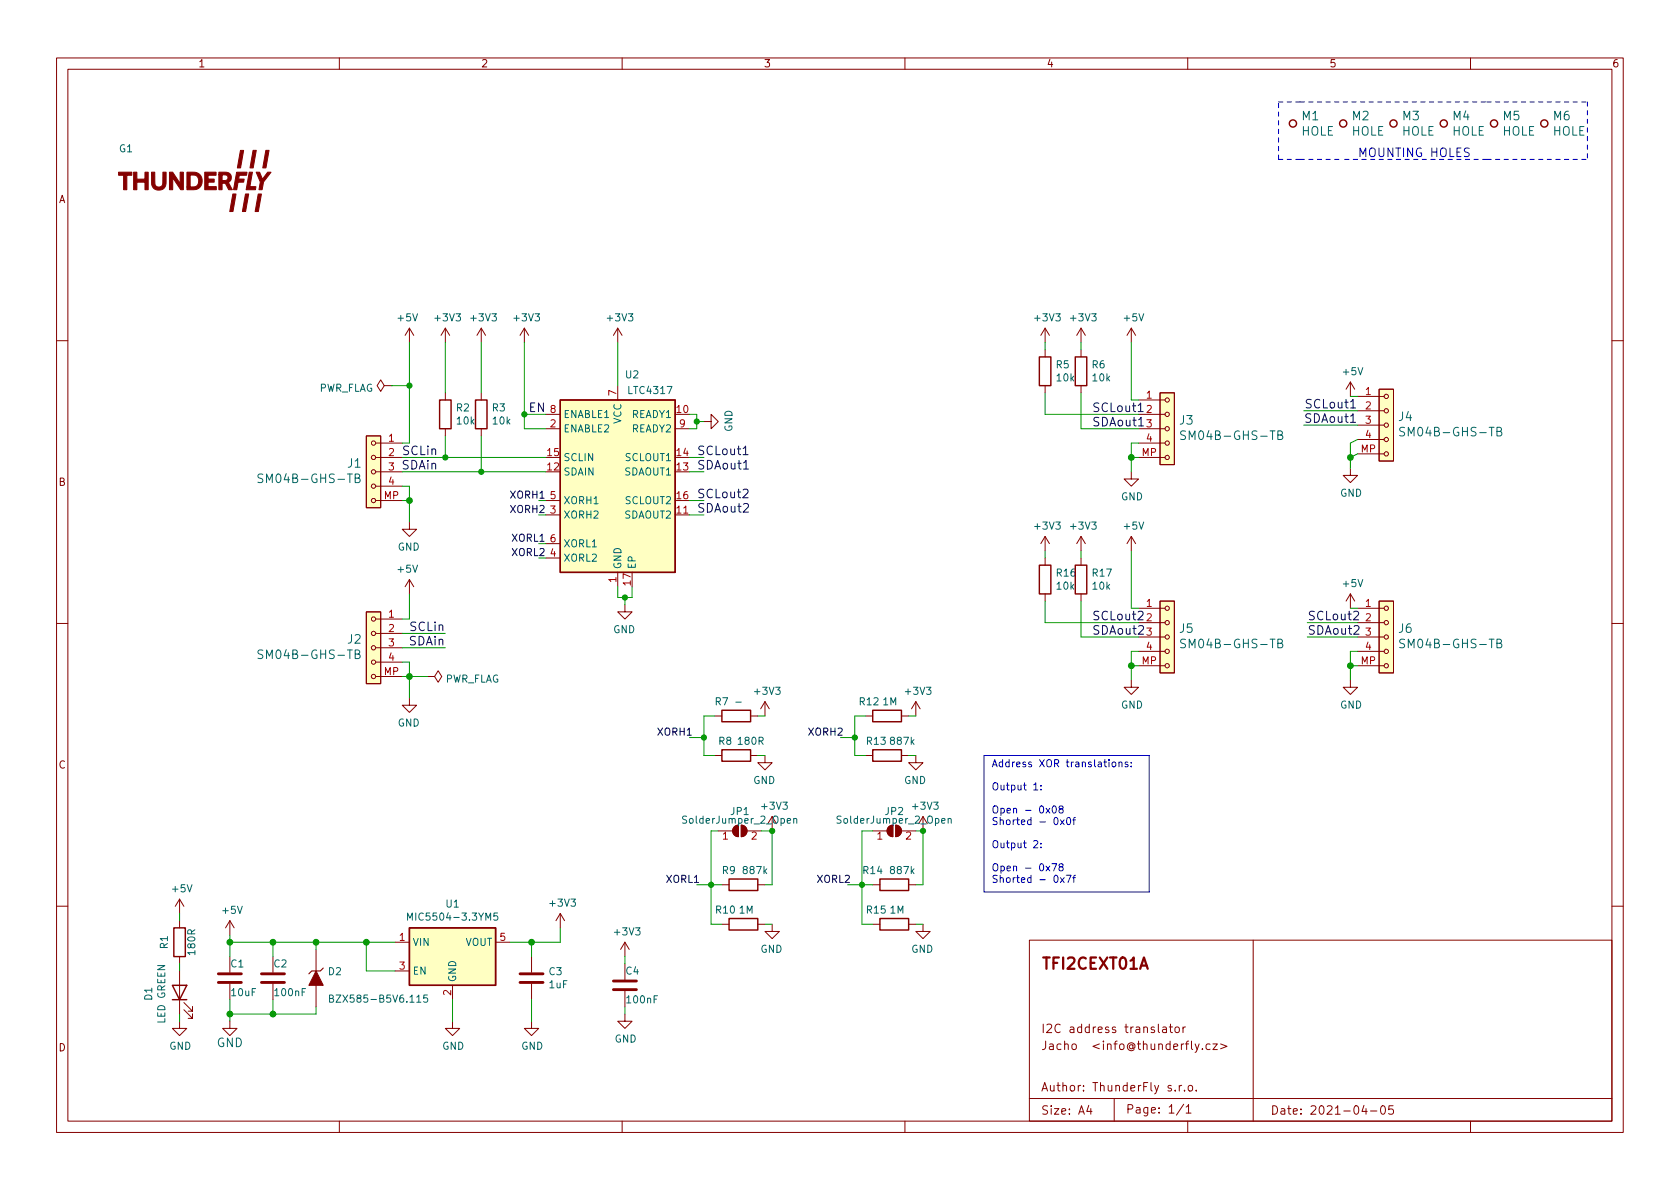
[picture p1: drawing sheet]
<svg xmlns="http://www.w3.org/2000/svg" width="297mm" height="210mm" viewBox="0 0 297 210" stroke-linecap="round" stroke-linejoin="round" font-family="sans-serif">
<g fill="none" stroke="#840000" stroke-width=".18">
<path d="M10 10.2h277v190.1h-277zM12 12.2h273v186.1h-273zM60 10.2v2M110 10.2v2M160 10.2v2M210 10.2v2M260 10.2v2M72.4 58l.8 1.3M72.4 58v2.6M72.4 58l-.8 1.3M78.7 58l-.7 1.3M78.7 58v2.6"/>
<path d="M78.7 58l.8 1.3M85.1 58l-.8 1.3M85.1 58v2.6M85.1 58l.8 1.3M92.7 58l-.8 1.3M92.7 58v2.6M92.7 58l.8 1.3M109.2 58l-.7 1.3M109.2 58v2.6M109.2 58l.8 1.3M184.8 58l-.8 1.3M184.8 58v2.6"/>
<path d="M184.8 58l.7 1.3M191.1 58l-.7 1.3M191.1 58v2.6M191.1 58l.8 1.3M200 58l-.7 1.3M200 58v2.6M200 58l.8 1.3M10 60.2h2M64.8 77.1h2.5v12.7h-2.5zM66.4 78.4h4.7M67.9 68.2l-.6-1-.6 1 .6 1 .6-1h1.3M69.2 68.2h.1"/>
<path d="M78.7 69.5v1.2M78.7 75.8v1.3M85.1 69.5v1.2M85.1 75.8v1.3M96.5 75.8h2.6M96.5 73.3h2.6M109.2 68.2v2.5M119.4 75.8h2.5M124.5 74.5h1.2v-1.2l1.3 1.2-1.3 1.3v-1.3M184.8 61.8v1.3M184.8 68.2v1.3M191.1 61.8v1.3"/>
<path d="M191.1 68.2v1.3M201.3 78.4h4.7M201.3 75.8h4.7M201.3 73.3h4.7M201.3 70.7h4.7M205.1 69.5h2.5v12.7h-2.5zM238.8 67.6v2.5M238.8 67.6l-.8 1.2M238.8 67.6l.7 1.2M240 77.7h4.7M240 75.2h4.7M240 72.6h4.7"/>
<path d="M240 70.1h4.7M243.8 68.8h2.6v12.7h-2.6zM285 60.2h2M66.4 88.5h4.7M66.4 86h4.7M66.4 83.4h4.7M66.4 80.9h4.7M72.4 92.3v1.3h-1.3l1.3 1.3 1.3-1.3h-1.3M96.5 88.5h2.6M96.5 91.1h2.6M96.5 98.7h2.6M96.5 96.1h2.6"/>
<path d="M119.4 91.1h2.5M184.8 94.9v2.5M184.8 98.7v1.2M184.8 94.9l-.8 1.2M184.8 94.9l.7 1.2M191.1 94.9v2.5M191.1 98.7v1.2M191.1 94.9l-.7 1.2M191.1 94.9l.8 1.2M200 83.4v1.3h1.3l-1.3 1.3-1.2-1.3h1.2M200 94.9v2.5M200 94.9l-.7 1.2"/>
<path d="M200 94.9l.8 1.2M201.3 80.9h4.7M238.8 82.8v1.3h1.2l-1.2 1.2-1.3-1.2h1.3M240 80.3h4.7M10 110.2h2M64.8 108.2h2.5v12.7h-2.5zM66.4 119.6h4.7M66.4 117.1h4.7M66.4 114.5h4.7M66.4 112h4.7M66.4 109.5h4.7M72.4 102.5v2.5"/>
<path d="M72.4 102.5l.8 1.3M72.4 102.5l-.8 1.3M75.6 119.6h1.2l.7-1 .6 1-.6 1-.7-1M75.6 119.6h.1M109.2 101.2v2.6M110.5 106.9v1.3h-1.3l1.3 1.3 1.3-1.3h-1.3M184.8 105v1.3M191.1 105v1.3M201.3 117.7h4.7M201.3 115.2h4.7M201.3 112.6h4.7M201.3 110.1h4.7"/>
<path d="M201.3 107.6h4.7M205.1 106.3h2.5v12.7h-2.5zM238.8 105l-.8 1.3M238.8 105v2.6M238.8 105l.7 1.3M240 117.7h4.7M240 115.2h4.7M240 112.6h4.7M240 110.1h4.7M240 107.6h4.7M243.8 106.3h2.6v12.7h-2.6zM285 110.2h2"/>
<path d="M72.4 123.4v1.3h-1.3l1.3 1.3 1.3-1.3h-1.3M126.4 126.6h1.2M126.4 133.6h1.2M132.7 126.6h1.3M132.7 133.6h1.3M135.3 133.6v1.3h-1.3l1.3 1.2 1.2-1.2h-1.2M135.3 124.1l-.8 1.2M135.3 124.1v2.5M135.3 124.1l.7 1.2M153 126.6h1.3M153 133.6h1.3M159.4 126.6h1.3"/>
<path d="M159.4 133.6h1.3M161.9 133.6v1.3h-1.2l1.2 1.2 1.3-1.2h-1.3M161.9 124.1l-.7 1.2M161.9 124.1v2.5M161.9 124.1l.8 1.2M200 120.3v1.2h1.3l-1.3 1.3-1.2-1.3h1.2M238.8 120.3v1.2h1.2l-1.2 1.3-1.3-1.3h1.3M31.7 159l-.7 1.3M31.7 159v2.5M31.7 159l.8 1.3M127 146.9h2.5M127.6 156.5h1.3"/>
<path d="M129.8 146.2l.8-.3v2a1.02 1.02 0 0 1-1-.6 1.02 1.02 0 0 1 .2-1.1zM131.1 145.9a1.02 1.02 0 0 1 1 1 1.02 1.02 0 0 1-1 1zM132.1 146.9h2.5M134 156.5h1.3M136.5 144.4v2.5M154.3 156.5h1.3M154.3 146.9h2.5M157.1 146.2l.8-.3v2a1.02 1.02 0 0 1-1-.6 1.02 1.02 0 0 1 .2-1.1zM158.4 145.9a1.02 1.02 0 0 1 1 1 1.02 1.02 0 0 1-1 1zM159.4 146.9h2.5M160.7 156.5h1.2M163.2 144.4v2.5"/>
<path d="M10 160.2h2M31.7 162.8v1.3M31.7 169.2v1.2M31.7 171.7v7.6M32.5 178.6l1.5 1.5v-.8v.8h-.7M32.5 177.3l1.5 1.5v-.8v.8h-.7M40.6 162.8l-.7 1.3M40.6 162.8v2.5M40.6 169.2v2.8M40.6 174v2.8M40.6 162.8l.8 1.3M48.3 169.2v2.8"/>
<path d="M48.3 174v2.8M55.9 167.9v3.8M55.9 174.2v3.8M69.8 166.6h2.6M69.8 171.7h2.6M80 174.2v2.6M87.6 166.6h2.6M94 169.2v2.8M94 174v2.8M99.1 161.5l-.8 1.3M99.1 161.5v2.6M99.1 161.5l.7 1.3"/>
<path d="M110.5 179.3v1.3h1.3l-1.3 1.3-1.3-1.3h1.3M110.5 166.6v2.6M110.5 170.4v2.8M110.5 175.3v2.7M110.5 166.6l-.8 1.3M110.5 166.6l.8 1.3M127.6 163.4h1.3M134 163.4h1.3M136.5 163.4v1.3h-1.2l1.2 1.3 1.3-1.3h-1.3M154.3 163.4h1.3M160.7 163.4h1.2M163.2 163.4v1.3h-1.3l1.3 1.3 1.3-1.3h-1.3"/>
<path d="M182 166.3h103v32h-103zM221.6 166.3v32M285 160.2h2M31.7 180.6v1.3h1.3l-1.3 1.2-1.2-1.2h1.2M40.6 180.6v1.3h1.3l-1.3 1.2-1.2-1.2h1.2M60 198.3v2M80 180.6v1.3h1.3l-1.3 1.2-1.3-1.2h1.3M94 180.6v1.3h1.2l-1.2 1.2-1.3-1.2h1.3M110 198.3v2M160 198.3v2M182 194.3h103M192.5 195.5l-.4 1h1"/>
<path d="M192.9 196v1M197 194.3v4M205.6 181.7h.6v.9M206.2 182h-.5a.29 .29 0 0 0-.2 .3 .29 .29 0 0 0 .2 .3l.5-.1M206.7 181.6h.6M207 181.1v1.3l.3 .2M207.8 192.8v.1M207.8 181.7l.2-.1 .5 .1v.6l-.1 .2-.4 .1-.2-.1zM208.5 191.9v1M208.9 191.9l-.3 .1-.1 .2M209.2 181.6v1M209.3 195.3l-1.3 1.9"/>
<path d="M209.4 192.8v.1M209.6 181.6l-.3 .1-.1 .2M209.7 195.8l.4-.5v1.5M209.7 196.8h.9M210 198.3v2M210.2 192l.4-.1 .3 .3v.4l-.3 .3h-.4l-.1-.3v-.4zM211.3 184.6l.4 1M211.5 192.8v.1M212 184.6l-.5 1.4-.2 .1M212.6 185.5v.1M214 184.7l-.5-.1-.3 .3v.4l.2 .2h.6M214.5 184.6h.7l-.7 1h.7"/>
<path d="M215.8 184.6l1.2 .4-1.2 .5M241.2 195.5l-.4 1h.9M241.5 196v1M242.3 196.5h1.2M244.3 195.6l.2-.1a.81 .81 0 0 1 .5 .7 .81 .81 0 0 1-.3 .8h-.1a.81 .81 0 0 1-.6-.6 .81 .81 0 0 1 .3-.8zM246.3 195.5h-.7l-.1 .7 .2-.1 .5 .1 .2 .2-.1 .5-.2 .1-.6-.1M260 198.3v2"/>
<circle cx="66" cy="78.4" r=".38"/>
<circle cx="206.4" cy="70.7" r=".38"/>
<circle cx="206.4" cy="73.3" r=".38"/>
<circle cx="206.4" cy="78.4" r=".38"/>
<circle cx="206.4" cy="75.8" r=".38"/>
<circle cx="245.1" cy="72.6" r=".38"/>
<circle cx="245.1" cy="77.7" r=".38"/>
<circle cx="245.1" cy="70.1" r=".38"/>
<circle cx="245.1" cy="75.2" r=".38"/>
<circle cx="66" cy="88.5" r=".38"/>
<circle cx="66" cy="83.4" r=".38"/>
<circle cx="66" cy="86" r=".38"/>
<circle cx="66" cy="80.9" r=".38"/>
<circle cx="206.4" cy="80.9" r=".38"/>
<circle cx="245.1" cy="80.3" r=".38"/>
<circle cx="66" cy="114.5" r=".38"/>
<circle cx="66" cy="112" r=".38"/>
<circle cx="66" cy="109.5" r=".38"/>
<circle cx="66" cy="119.6" r=".38"/>
<circle cx="66" cy="117.1" r=".38"/>
<circle cx="206.4" cy="112.6" r=".38"/>
<circle cx="206.4" cy="115.2" r=".38"/>
<circle cx="206.4" cy="110.1" r=".38"/>
<circle cx="206.4" cy="117.7" r=".38"/>
<circle cx="206.4" cy="107.6" r=".38"/>
<circle cx="245.1" cy="117.7" r=".38"/>
<circle cx="245.1" cy="115.2" r=".38"/>
<circle cx="245.1" cy="110.1" r=".38"/>
<circle cx="245.1" cy="107.6" r=".38"/>
<circle cx="245.1" cy="112.6" r=".38"/>
</g>
<g fill="none" stroke="#840000" stroke-width=".25">
<path d="M77.7 70.7h2.1v5.1h-2.1zM84.1 70.7h2v5.1h-2zM99.1 70.7h20.3v30.5h-20.3zM183.8 63.1h2v5.1h-2zM190.1 63.1h2.1v5.1h-2.1zM183.8 99.9h2v5.1h-2zM190.1 99.9h2.1v5.1h-2.1zM127.6 125.6h5.1v2h-5.1zM127.6 132.6h5.1v2h-5.1zM154.3 132.6h5.1v2h-5.1zM154.3 125.6h5.1v2h-5.1zM128.9 155.4h5.1v2.1h-5.1z"/>
<path d="M155.6 155.4h5.1v2.1h-5.1zM30.5 174.2h2.5l-1.3 2.6zM30.5 176.8h2.5M30.7 164.1h2.1v5.1h-2.1zM72.4 164.1h15.2v10.1h-15.2zM128.9 162.4h5.1v2.1h-5.1zM155.6 162.4h5.1v2.1h-5.1z"/>
<circle cx="228.6" cy="21.8" r=".63"/>
<circle cx="237.5" cy="21.8" r=".63"/>
<circle cx="246.4" cy="21.8" r=".63"/>
<circle cx="255.3" cy="21.8" r=".63"/>
<circle cx="264.2" cy="21.8" r=".63"/>
<circle cx="273" cy="21.8" r=".63"/>
</g>
<g fill="#ffffc2" stroke="#ffffc2" stroke-width=".18">
<path d="M64.8 77.1h2.5v12.7h-2.5z"/>
<path d="M64.8 108.2h2.5v12.7h-2.5z"/>
<path d="M72.4 164.1h15.2v10.1h-15.2z"/>
<path d="M243.8 68.8h2.6v12.7h-2.6z"/>
<path d="M205.1 106.3h2.5v12.7h-2.5z"/>
<path d="M205.1 69.5h2.5v12.7h-2.5z"/>
<path d="M243.8 106.3h2.6v12.7h-2.6z"/>
<path d="M99.1 70.7h20.3v30.5h-20.3z"/>
</g>
<g fill="none" stroke="#006464" stroke-width=".18">
<path d="M209.6 76.3l-.6-.1-.3 .3 .2 .4 .6 .2v.5l-.2 .1-.6-.1M225.9 76.9h.7l.1-.3-.1-.3-.7-.1v1.5h.6l.3-.3a.4 .4 0 0 0-.4-.5M248.3 75.6h-.5l-.3 .3 .1 .3 .7 .3v.4l-.2 .2-.6-.1M264.7 76.3h.5l.2-.2 .1-.2-.2-.3h-.6v1.5h.6l.2-.3a.4 .4 0 0 0-.3-.5M46.5 83.9l-.6-.1-.2 .2v.4l.6 .3 .2 .4-.3 .2h-.6M62.8 84.5h.5l.2-.1 .1-.3-.1-.2-.7-.1v1.5h.6l.3-.2a.4 .4 0 0 0-.4-.6M46.5 115l-.6-.1-.2 .2v.4l.6 .3 .2 .4-.3 .3-.6-.1M62.8 115.7h.5l.2-.2 .1-.3-.1-.2-.7-.1v1.6h.6l.3-.3a.4 .4 0 0 0-.4-.5M209.6 113.1l-.6-.1-.3 .3 .2 .4 .6 .3v.4l-.2 .2-.6-.1M225.9 113.8l.7-.1 .1-.2-.1-.4-.7-.1v1.6h.6l.3-.3a.4 .4 0 0 0-.4-.5M248.3 113.1l-.5-.1-.3 .3 .1 .4 .7 .3v.4l-.2 .2-.6-.1M264.7 113.8h.5l.2-.2 .1-.3-.2-.2-.6-.1v1.6h.6l.2-.3a.4 .4 0 0 0-.3-.5"/>
<path d="M140.3 144.9l.2-.2 .3 .1 .1 .8M140.3 144.7v.9M167.6 144.9l.2-.2 .3 .1 .1 .8M167.6 144.7v.9M58.3 176.6l.5-.1 .1-.2v-.2l-.6-.1v1.2h.5l.1-.1 .1-.3-.3-.2M72.1 162.7v-1.2l.4 .9 .4-.9v1.2M75.6 176h-.6l-.1 .6 .2-.2 .4 .1 .1 .2v.4l-.2 .1-.5-.1M88 161.5h-.6l-.1 .6 .2-.2 .4 .1 .1 .2v.4l-.2 .1-.5-.1"/>
</g>
<path d="M38.6 173.7h4.1M38.6 172.2h4.1M46.2 173.7h4.1M46.2 172.2h4.1M91.9 173.7h4.1M91.9 172.2h4.1M108.5 175h4M108.5 173.5h4" fill="none" stroke="#840000" stroke-width=".51"/>
<g fill="#840000" stroke="#840000" stroke-width=".18">
<path d="M157.1 146.2l.8-.3v2a1.02 1.02 0 0 1-1-.6 1.02 1.02 0 0 1 .2-1.1z"/>
<path d="M158.4 145.9a1.02 1.02 0 0 1 1 1 1.02 1.02 0 0 1-1 1z"/>
<path d="M55.9 171.7l1.2 2.5h-2.5z"/>
<path d="M129.8 146.2l.8-.3v2a1.02 1.02 0 0 1-1-.6 1.02 1.02 0 0 1 .2-1.1z"/>
<path d="M131.1 145.9a1.02 1.02 0 0 1 1 1 1.02 1.02 0 0 1-1 1z"/>
<path d="M21 30.4h2.3v.6h-.9v2.6h-.5v-2.6h-.9z"/>
<path d="M30 30.4h.5l1.3 2 .1-2h.5v3.2h-.4l-1.5-2.2v2.2h-.5z"/>
<path d="M36.2 30.4h2v.6h-1.4v.7h1.1v.5h-1.1v.8h1.4v.6h-2z"/>
<path d="M23.6 30.4h.6v1.3h1.4v-1.3h.6v3.2h-.6v-1.4h-1.4v1.4h-.6z"/>
<path d="M44.7 26.6h.6l-.5 3.1h-.6z"/>
<path d="M42.5 26.6h.6l-.6 3.1h-.5z"/>
<path d="M41.2 34.3h.5l-.5 2.9a.2 .2 0 0 1 0 .2 .2 .2 0 0 1-.3 0h-.3z"/>
<path d="M43.4 34.3h.6l-.6 3.1h-.5z"/>
<path d="M45.7 34.3h.5l-.5 2.9a.2 .2 0 0 1 0 .2 .2 .2 0 0 1-.3 0h-.3z"/>
<path d="M44.1 30.5h.5l-.4 2.5h1v.6h-1.7z"/>
<path d="M47 26.6h.6l-.5 2.6a.42 .42 0 0 1-.1 .5 .42 .42 0 0 1-.5 0z"/>
<path d="M45.3 30.4l.6 .1 .5 1.2 .9-1.3 .6 .1-.2 .3a3.6 3.6 0 0 0-1.2 2l-.2 .8-.5-.1 .2-1.3z"/>
<path d="M33.1 30.4h.6a1.61 1.61 0 0 1 2 1.6 1.61 1.61 0 0 1-2 1.6h-.6v-.5h.9a1.05 1.05 0 0 0 1.1-1.1 1.05 1.05 0 0 0-1.1-1h-.4v2.1h-.5z"/>
<path d="M41.8 30.5h1.9l-.1 .5h-1.3l-.1 .6 1 .1-.1 .5h-1l-.2 .8a.44 .44 0 0 1-.1 .5 .44 .44 0 0 1-.5 0z"/>
<path d="M38.7 30.4h.6a1.12 1.12 0 0 1 1.6 1.3l-.5 .6 .7 1.3h-.7l-.6-1.2h-.5v1.2h-.6v-2.7h.6v1a.69 .69 0 0 0 1-.7 .79 .79 0 0 0-1-.3h-.6z"/>
<path d="M26.8 30.4h.6v1.5a.78 .78 0 0 0 .3 1 .78 .78 0 0 0 1-.2l.1-2.3h.6v1.2a1.52 1.52 0 0 1-1.3 2 1.52 1.52 0 0 1-1.3-2z"/>
</g>
<path d="M57.1 171.2l-.5 .5h-1.5l-.5 .5" fill="none" stroke="#840000" stroke-width=".2"/>
<path d="M131.4 79.3l.4-.4v1.5M201.2 71.7l.5-.4v1.5M201.2 72.8h.9M201.3 75.3h.9M131.4 86.6l.6-.1 .2 .1 .1 .3-1 1.1h1M131.4 80.4h.9M131.5 89.2l.5-.2 .3 .2v.3l-.9 1.1h.9M131.5 82.9h.8M201.2 108.2l.6-.1 .2 .1 .1 .3-.9 1.1h.9M201.3 110.8l.6-.2 .2 .2 .1 .3-1 1.1h1M239.3 108.2l.6-.1 .2 .1 .1 .3-.9 1.1h.9M239.4 110.8l.6-.2 .2 .2 .1 .3-1 1.1h1" fill="none" stroke="#0f0f0f" stroke-width=".18"/>
<g fill="none" stroke="#0000c2" stroke-width=".18">
<path d="M174 133.6h29.2v24.1h-29.2zM182.8 138.8l.3-.4v1.3M182.8 139.7h.7M184 139.6v.1M184 138.9v.1M196.7 134.8h.3l.3 .2v.4l-.3 .2-.3-.1-.1-.1zM197.8 134.9l.2-.1h.3l.1 .8M197.8 134.8v.8M199.4 134.8h-.3l-.2 .1 .1 .2 .4 .1v.3h-.5M200 135.5v.1M200 134.8v.1M182.8 148.8l.5-.2 .2 .4-.8 .9h.8"/>
<path d="M184 149.8v.1M184 149.1v.1M185 142.9l.6 .9M185 153.2l.6 .8M185.6 142.9l-.6 .9M185.6 153.2l-.6 .8M186 152.7h.8l-.5 1.3M186.2 142.6l.1-.1a.68 .68 0 0 1 .5 .6 .68 .68 0 0 1-.5 .7l-.1-.1-.2-.4zM186.5 144.7l.1-.1a.68 .68 0 0 1 .5 .6 .68 .68 0 0 1-.5 .6l-.1-.1-.2-.4zM186.5 154.9l.1-.1a.68 .68 0 0 1 .5 .6 .68 .68 0 0 1-.5 .6l-.1-.1-.2-.3zM187.5 143.1l-.2-.3v-.2l.2-.1 .4 .1 .1 .2-.1 .1-.5 .2-.1 .2v.2l.2 .3h.2l.3-.3-.1-.3-.2-.1M187.5 153.3l-.2-.3v-.1l.2-.2 .4 .1 .1 .2-.1 .2-.5 .1-.1 .2v.3l.2 .2h.2l.3-.2-.1-.4-.2-.1"/>
<path d="M187.5 145l.7 .8M187.5 155.2l.7 .8M188.2 145l-.7 .8M188.2 155.2l-.7 .8M188.5 154.8h.9l-.6 1.2M188.7 144.7l.2-.1a.68 .68 0 0 1 .4 .6 .68 .68 0 0 1-.4 .6l-.2-.1-.1-.4zM189.7 145h.5M189.7 155.2h.5M190.2 144.6l-.3 .1v1.1M190.2 154.8l-.3 .2v1"/>
</g>
<path d="M226.1 18h3.8M229.9 18h7.6M237.5 18h25.4M262.9 18h17.8M280.7 18v10.2M226.1 28.2v-10.2M226.1 28.2h3.8M229.9 28.2h7.6M262.9 28.2h-25.4M262.9 28.2h17.8" fill="none" stroke="#0000c2" stroke-width=".18" stroke-dasharray=".8 .8"/>
<g fill="none" stroke="#009600" stroke-width=".18">
<path d="M69.2 68.2h3.2M72.4 60.6v17.8M78.7 60.6v8.9M78.7 77.1v3.8M85.1 60.6v8.9M85.1 77.1v6.3M92.7 60.6v15.2h3.8M92.7 73.3h3.8M109.2 60.6v7.6M121.9 73.3h1.3v2.5h-1.3M123.2 74.5h1.3M184.8 60.6v1.2"/>
<path d="M184.8 69.5v3.8h16.5M191.1 69.5v6.3h10.2M191.1 60.6v1.2M200 60.6v10.1M201.3 78.4h-1.3v5M230.5 75.2h9.5M230.5 72.6h9.5M238.8 70.1h1.2M240 77.7l-1.2 .7v4.4M71.1 80.9h25.4M71.1 88.5h1.3M71.1 83.4h25.4"/>
<path d="M71.1 86h1.3v6.3M121.9 80.9h2.6M121.9 88.5h2.6M121.9 91.1h2.6M121.9 83.4h2.6M184.8 97.4v1.3M191.1 97.4v1.3M200 97.4v10.2M200 80.9h1.3M240 80.3l-1.2 .6M71.1 117.1h1.3v6.3M71.1 119.6h4.5"/>
<path d="M71.1 112h7.6M71.1 114.5h7.6M72.4 105v4.5h-1.3M109.2 103.8v1.9h2.6v-1.9M110.5 105.7v1.2M184.8 106.3v3.8h16.5M191.1 106.3v6.3h10.2M200 117.7h1.3M201.3 115.2h-1.3v5.1M231.1 112.6h8.9M231.1 110.1h8.9M238.8 117.7h1.2"/>
<path d="M240 115.2h-1.2v5.1M121.9 130.4h2.6M126.4 126.6h-1.9v7h1.9M134 126.6h1.3M134 133.6h1.3M148.6 130.4h2.5M153 126.6h-1.9v7h1.9M160.7 126.6h1.2M160.7 133.6h1.2M123.2 156.5h4.4M127 146.9h-1.3v16.5h1.9M134.6 146.9h1.9v9.6h-1.2"/>
<path d="M149.9 156.5h4.4M154.3 146.9h-1.9v16.5h1.9M161.9 146.9h1.3v9.6h-1.3M31.7 161.5v1.3M31.7 170.4v1.3M31.7 179.3v1.3M40.6 166.6h29.2M40.6 165.3v3.9M40.6 176.8v3.8M48.3 166.6v2.6M48.3 176.8v2.5M55.9 178v1.3h-15.3"/>
<path d="M55.9 166.6v1.3M64.8 166.6v5.1h5M80 176.8v3.8M94 166.6v2.6M94 176.8v3.8M99.1 164.1v2.5h-8.9M110.5 169.2v1.2M110.5 178v1.3M135.3 163.4h1.2M161.9 163.4h1.3"/>
</g>
<g fill="#009600" stroke="#009600" stroke-width=".18">
<circle cx="48.3" cy="179.3" r=".51"/>
<circle cx="40.6" cy="179.3" r=".51"/>
<circle cx="48.3" cy="166.6" r=".51"/>
<circle cx="55.9" cy="166.6" r=".51"/>
<circle cx="40.6" cy="166.6" r=".51"/>
<circle cx="92.7" cy="73.3" r=".46"/>
<circle cx="110.5" cy="105.7" r=".46"/>
<circle cx="72.4" cy="119.6" r=".51"/>
<circle cx="64.8" cy="166.6" r=".51"/>
<circle cx="94" cy="166.6" r=".51"/>
<circle cx="78.7" cy="80.9" r=".46"/>
<circle cx="85.1" cy="83.4" r=".46"/>
<circle cx="72.4" cy="88.5" r=".51"/>
<circle cx="72.4" cy="68.2" r=".46"/>
<circle cx="136.5" cy="146.9" r=".46"/>
<circle cx="125.7" cy="156.5" r=".46"/>
<circle cx="151.1" cy="130.4" r=".46"/>
<circle cx="152.4" cy="156.5" r=".46"/>
<circle cx="238.8" cy="117.7" r=".51"/>
<circle cx="200" cy="80.9" r=".51"/>
<circle cx="238.8" cy="80.9" r=".51"/>
<circle cx="124.5" cy="130.4" r=".46"/>
<circle cx="123.2" cy="74.5" r=".46"/>
<circle cx="163.2" cy="146.9" r=".46"/>
<circle cx="200" cy="117.7" r=".51"/>
</g>
<text font-size="2.8" fill="#840000" x="184" y="171.4">TFI2CEXT01A</text>
<g font-size="2.1" fill="#006464">
<text x="230" y="24">HOLE</text>
<text x="230.2" y="21.3">M1</text>
<text x="238.9" y="24">HOLE</text>
<text x="239.1" y="21.3">M2</text>
<text x="247.8" y="24">HOLE</text>
<text x="248" y="21.3">M3</text>
<text x="256.7" y="24">HOLE</text>
<text x="256.9" y="21.3">M4</text>
<text x="265.6" y="24">HOLE</text>
<text x="265.8" y="21.3">M5</text>
<text x="274.5" y="24">HOLE</text>
<text x="274.7" y="21.3">M6</text>
<text x="208.6" y="75.1">J3</text>
<text x="209.8" y="77.8">SM04B-GHS-TB</text>
<text x="247.3" y="74.4">J4</text>
<text x="248.6" y="77.2">SM04B-GHS-TB</text>
<text x="61.5" y="82.7">J1</text>
<text x="46.7" y="85.4">SM04B-GHS-TB</text>
<text x="61.5" y="113.8">J2</text>
<text x="208.6" y="111.9">J5</text>
<text x="247.3" y="111.9">J6</text>
<text x="46.7" y="116.5">SM04B-GHS-TB</text>
<text x="209.8" y="114.6">SM04B-GHS-TB</text>
<text x="248.6" y="114.6">SM04B-GHS-TB</text>
<text x="38.3" y="185.2">GND</text>
</g>
<text font-size="2.1" fill="#0000c2" x="240" y="27.8">MOUNTING HOLES</text>
<g font-size="2.1" fill="#0f0f0f">
<text x="93.6" y="72.9">EN</text>
<text x="193" y="75.4">SDAout1</text>
<text x="231.1" y="74.8">SDAout1</text>
<text x="231.3" y="72.2">SCLout1</text>
<text x="71.1" y="83">SDAin</text>
<text x="123.2" y="80.5">SCLout1</text>
<text x="123.2" y="83">SDAout1</text>
<text x="123.2" y="88.1">SCLout2</text>
<text x="123.2" y="90.6">SDAout2</text>
<text x="72.6" y="111.6">SCLin</text>
<text x="193" y="112.2">SDAout2</text>
<text x="231.1" y="112.2">SDAout2</text>
<text x="72.4" y="114.1">SDAin</text>
</g>
<g font-size="2.1" fill="#009600">
<text x="193" y="72.9">SCLout1</text>
<text x="71.3" y="80.5">SCLin</text>
<text x="193" y="109.7">SCLout2</text>
<text x="231.1" y="109.7">SCLout2</text>
</g>
<g font-size="2.1" fill="#840000">
<text x="184" y="182.7">I2C address translator</text>
<text x="184" y="185.7">Jacho &lt;info@thunderfly.cz&gt;</text>
<text x="184" y="193">Author: ThunderFly s.r.o.</text>
<text x="184" y="197.1">Size: A4</text>
<text x="199" y="196.9">Page: 1/1</text>
<text x="224.6" y="197.1">Date: 2021-04-05</text>
</g>
<g font-size="1.8" fill="#840000">
<text x="35" y="11.9">1</text>
<text x="85" y="11.9">2</text>
<text x="135" y="11.9">3</text>
<text x="185" y="11.9">4</text>
<text x="235" y="11.9">5</text>
<text x="285" y="11.9">6</text>
<text x="10.3" y="35.9">A</text>
<text x="10.3" y="85.9">B</text>
<text x="10.3" y="135.9">C</text>
<text x="10.3" y="185.9">D</text>
</g>
<g font-size="1.8" fill="#006464">
<text x="21.1" y="26.9">G1</text>
<text x="70.4" y="56.8">+5V</text>
<text x="77" y="56.8">+3V3</text>
<text x="83.4" y="56.8">+3V3</text>
<text x="91" y="56.8">+3V3</text>
<text x="107.5" y="56.8">+3V3</text>
<text x="183.1" y="56.8">+3V3</text>
<text x="189.4" y="56.8">+3V3</text>
<text x="198.8" y="56.8">+5V</text>
<text x="186.8" y="65.1">R5</text>
<text x="193.1" y="65.1">R6</text>
<text x="56.3" y="69.3">PWR_FLAG</text>
<text x="110.6" y="66.9">U2</text>
<text x="111.2" y="69.7">LTC4317</text>
<text x="186.9" y="67.4">10k</text>
<text x="193.2" y="67.4">10k</text>
<text x="237.5" y="66.3">+5V</text>
<text x="80.7" y="72.7">R2</text>
<text x="80.8" y="75.1">10k</text>
<text x="87.1" y="72.7">R3</text>
<text x="87.2" y="75.1">10k</text>
<text x="99.6" y="76.4">ENABLE2</text>
<text x="99.6" y="73.9">ENABLE1</text>
<text x="109.9" y="75" transform="rotate(-90 109.9 75)">VCC</text>
<text x="111.7" y="73.9">READY1</text>
<text x="111.7" y="76.4">READY2</text>
<text x="129.5" y="76.4" transform="rotate(-90 129.5 76.4)">GND</text>
<text x="99.6" y="81.5">SCLIN</text>
<text x="110.6" y="81.5">SCLOUT1</text>
<text x="99.6" y="84.1">SDAIN</text>
<text x="99.6" y="89.1">XORH1</text>
<text x="110.4" y="84.1">SDAOUT1</text>
<text x="110.6" y="89.1">SCLOUT2</text>
<text x="198.2" y="88.5">GND</text>
<text x="236.9" y="87.8">GND</text>
<text x="99.6" y="91.7">XORH2</text>
<text x="110.4" y="91.7">SDAOUT2</text>
<text x="183.1" y="93.6">+3V3</text>
<text x="189.4" y="93.6">+3V3</text>
<text x="198.8" y="93.6">+5V</text>
<text x="70.3" y="97.4">GND</text>
<text x="70.4" y="101.3">+5V</text>
<text x="99.6" y="99.3">XORL2</text>
<text x="99.6" y="96.8">XORL1</text>
<text x="109.9" y="100.7" transform="rotate(-90 109.9 100.7)">GND</text>
<text x="112.4" y="100.7" transform="rotate(-90 112.4 100.7)">EP</text>
<text x="186.9" y="102">R16</text>
<text x="193.2" y="101.9">R17</text>
<text x="186.9" y="104.3">10k</text>
<text x="193.2" y="104.3">10k</text>
<text x="237.5" y="103.8">+5V</text>
<text x="108.4" y="112">GND</text>
<text x="78.6" y="120.7">PWR_FLAG</text>
<text x="126.5" y="124.7">R7</text>
<text x="130.3" y="124.7">-</text>
<text x="133.5" y="122.9">+3V3</text>
<text x="152" y="124.7">R12</text>
<text x="156.1" y="124.7">1M</text>
<text x="160.2" y="122.9">+3V3</text>
<text x="198.2" y="125.3">GND</text>
<text x="236.9" y="125.3">GND</text>
<text x="70.3" y="128.5">GND</text>
<text x="127.1" y="131.7">R8</text>
<text x="130.6" y="131.7">180R</text>
<text x="153.3" y="131.7">R13</text>
<text x="157.6" y="131.7">887k</text>
<text x="133.2" y="138.6">GND</text>
<text x="134.8" y="143.2">+3V3</text>
<text x="159.8" y="138.6">GND</text>
<text x="161.5" y="143.2">+3V3</text>
<text x="121.1" y="145.6">SolderJumper_2_Open</text>
<text x="129.2" y="144.1">JP1</text>
<text x="148.4" y="145.6">SolderJumper_2_Open</text>
<text x="156.5" y="144.1">JP2</text>
<text x="127.7" y="154.6">R9</text>
<text x="131.5" y="154.6">887k</text>
<text x="152.7" y="154.6">R14</text>
<text x="157.6" y="154.6">887k</text>
<text x="30.5" y="157.8">+5V</text>
<text x="39.4" y="161.6">+5V</text>
<text x="78.9" y="160.5">U1</text>
<text x="97.4" y="160.3">+3V3</text>
<text x="126.6" y="161.5">R10</text>
<text x="130.7" y="161.5">1M</text>
<text x="153.3" y="161.5">R15</text>
<text x="157.4" y="161.5">1M</text>
<text x="29.7" y="167.7" transform="rotate(-90 29.7 167.7)">R1</text>
<text x="72.9" y="167.3">VIN</text>
<text x="73.1" y="162.8">MIC5504-3.3YM5</text>
<text x="82.2" y="167.3">VOUT</text>
<text x="108.8" y="165.4">+3V3</text>
<text x="34.5" y="168.7" transform="rotate(-90 34.5 168.7)">180R</text>
<text x="40.8" y="171.1">C1</text>
<text x="48.4" y="171.1">C2</text>
<text x="58.1" y="172.4">D2</text>
<text x="72.9" y="172.3">EN</text>
<text x="80.6" y="173.7" transform="rotate(-90 80.6 173.7)">GND</text>
<text x="97.1" y="172.4">C3</text>
<text x="110.7" y="172.3">C4</text>
<text x="134.4" y="168.5">GND</text>
<text x="161.1" y="168.5">GND</text>
<text x="26.9" y="176.9" transform="rotate(-90 26.9 176.9)">D1</text>
<text x="41" y="176.1">10uF</text>
<text x="48.7" y="176.1">100nF</text>
<text x="59.4" y="177.3">BZX585-B5V6.115</text>
<text x="97.1" y="174.7">1uF</text>
<text x="110.9" y="177.4">100nF</text>
<text x="29.2" y="180.9" transform="rotate(-90 29.2 180.9)">LED GREEN</text>
<text x="29.9" y="185.6">GND</text>
<text x="78.2" y="185.6">GND</text>
<text x="92.1" y="185.6">GND</text>
<text x="108.7" y="184.3">GND</text>
</g>
<g font-size="1.8" fill="#a90000">
<text x="109" y="70" transform="rotate(-90 109 70)">7</text>
<text x="202.7" y="70.5">1</text>
<text x="241.4" y="69.8">1</text>
<text x="97.3" y="75.6">2</text>
<text x="97.3" y="73">8</text>
<text x="119.7" y="73">10</text>
<text x="120.2" y="75.6">9</text>
<text x="202.7" y="73">2</text>
<text x="202.7" y="75.6">3</text>
<text x="241.4" y="72.4">2</text>
<text x="241.4" y="74.9">3</text>
<text x="241.4" y="77.5">4</text>
<text x="68.7" y="78.1">1</text>
<text x="68.7" y="80.6">2</text>
<text x="68.7" y="83.2">3</text>
<text x="96.8" y="83.2">12</text>
<text x="96.8" y="80.6">15</text>
<text x="119.7" y="83.2">13</text>
<text x="119.7" y="80.6">14</text>
<text x="201.9" y="80.6">MP</text>
<text x="202.7" y="78.1">4</text>
<text x="240.6" y="80">MP</text>
<text x="67.9" y="88.3">MP</text>
<text x="68.7" y="85.7">4</text>
<text x="97.3" y="88.3">5</text>
<text x="119.7" y="88.3">16</text>
<text x="97.3" y="90.8">3</text>
<text x="97.3" y="95.9">6</text>
<text x="119.7" y="90.8">11</text>
<text x="97.3" y="98.4">4</text>
<text x="109" y="103" transform="rotate(-90 109 103)">1</text>
<text x="111.5" y="103.5" transform="rotate(-90 111.5 103.5)">17</text>
<text x="202.7" y="107.3">1</text>
<text x="241.4" y="107.3">1</text>
<text x="68.7" y="109.2">1</text>
<text x="68.7" y="111.8">2</text>
<text x="202.7" y="109.8">2</text>
<text x="202.7" y="112.4">3</text>
<text x="241.4" y="109.8">2</text>
<text x="241.4" y="112.4">3</text>
<text x="67.9" y="119.4">MP</text>
<text x="68.7" y="114.3">3</text>
<text x="68.7" y="116.8">4</text>
<text x="201.9" y="117.5">MP</text>
<text x="202.7" y="114.9">4</text>
<text x="240.6" y="117.5">MP</text>
<text x="241.4" y="114.9">4</text>
<text x="127.8" y="148.5">1</text>
<text x="132.9" y="148.5">2</text>
<text x="155.1" y="148.5">1</text>
<text x="160.2" y="148.5">2</text>
<text x="70.6" y="166.4">1</text>
<text x="88.4" y="166.4">5</text>
<text x="70.6" y="171.4">3</text>
<text x="79.8" y="176" transform="rotate(-90 79.8 176)">2</text>
</g>
<g font-size="1.8" fill="#009600">
<text x="90.4" y="88.2">XORH1</text>
<text x="90.4" y="90.7">XORH2</text>
<text x="90.6" y="95.8">XORL1</text>
<text x="90.6" y="98.3">XORL2</text>
</g>
<g font-size="1.8" fill="#0f0f0f">
<text x="116.5" y="130.1">XORH1</text>
<text x="143.1" y="130.1">XORH2</text>
<text x="117.9" y="156.1">XORL1</text>
<text x="144.6" y="156.1">XORL2</text>
</g>
<g font-size="1.8" fill="#0000c2">
<text x="175.3" y="135.7">Address XOR translations:</text>
<text x="175.3" y="139.8">Output 1:</text>
<text x="175.3" y="143.8">Open - 0x08</text>
<text x="175.3" y="145.9">Shorted - 0x0f</text>
<text x="175.3" y="150">Output 2:</text>
<text x="175.3" y="154.1">Open - 0x78</text>
<text x="175.3" y="156.1">Shorted - 0x7f</text>
</g>
</svg>
